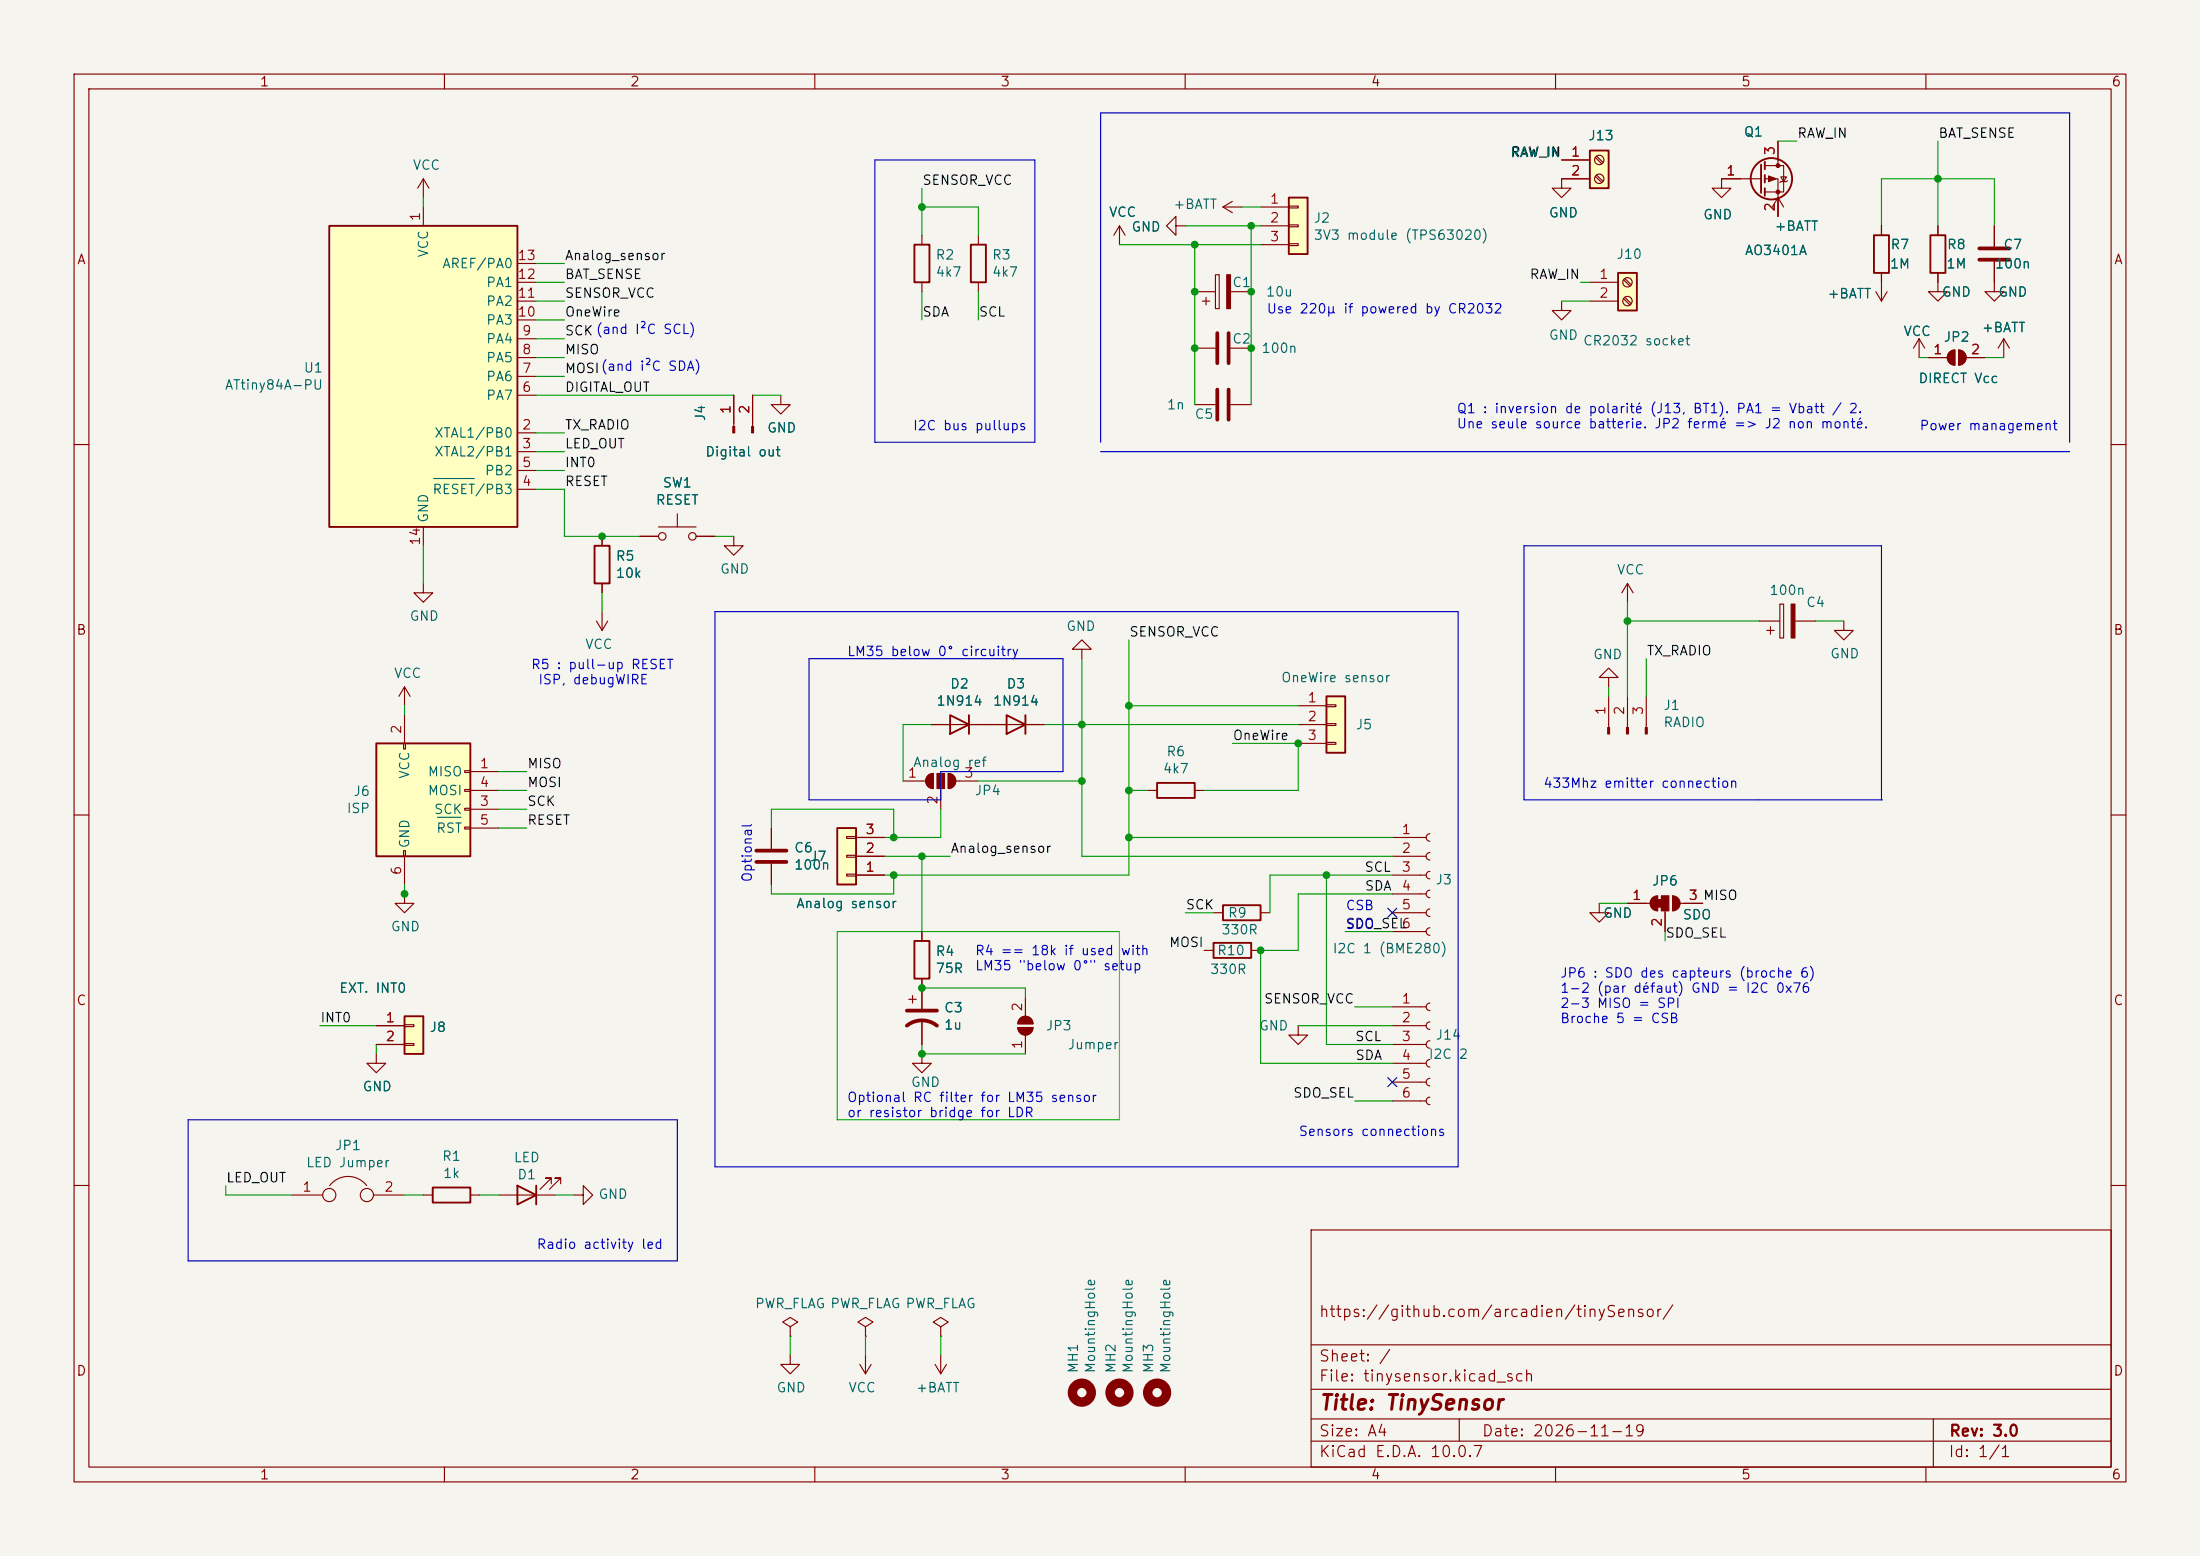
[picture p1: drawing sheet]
<svg xmlns="http://www.w3.org/2000/svg" width="297mm" height="210mm" viewBox="0 0 297 210" stroke-linecap="round" stroke-linejoin="round" font-family="sans-serif">
<path d="M0 0h297v210h-297z" fill="#f5f4ef" stroke="#f5f4ef" stroke-width=".14"/>
<g fill="none" stroke="#840000" stroke-width=".15">
<path d="M10 10h277v190h-277zM12 12h273v186h-273zM60 10v2M110 10v2M160 10v2M210 10v2M260 10v2M10 60h2M285 60h2M237.5 83.8h2.8M238.5 85.1h1M239 84.6v1"/>
<path d="M240.3 81.5h.5v4.6h-.5zM242.3 83.8h2.8M248.9 83.8v1.3h1.3l-1.3 1.3-1.3-1.3h1.3M10 110h2M285 110h2M219.7 121.9h3.1M223.8 120.9v2M224.8 122.9v2.8M225.8 120.9v2M226.8 121.9h3.1M10 160h2M127 179.1l1-.7-1-.6-1 .6 1 .7v1.2"/>
<path d="M177 166h108v32h-108zM285 160h2M60 198v2M110 198v2M126.2 184.2l.8 1.2M127 180.3h.1M127 182.9v2.5M127.8 184.2l-.8 1.2M160 198v2M177 194.5h108M177 191.5h108M177 187.5h108"/>
<path d="M177 181.5h108M197 191.5v3M210 198v2M260 198v2M261 191.5v6.5"/>
</g>
<g fill="#840000" stroke="#840000" stroke-width=".15">
<path d="M223.8 121.4h.5v1h-.5z"/>
<path d="M223.1 121.2l.3-.2 .4-.1v2a1.02 1.02 0 0 1-1-.6 1.02 1.02 0 0 1 .3-1.1z"/>
<path d="M224.3 120.9h1v2h-1z"/>
<path d="M225.8 120.9a1.02 1.02 0 0 1 1 1 1.02 1.02 0 0 1-1 1z"/>
<path d="M241.8 81.5h.5v4.6h-.5z"/>
</g>
<g fill="none" stroke="#840000" stroke-width="1.3">
<circle cx="146" cy="188" r="1.27"/>
<circle cx="151.1" cy="188" r="1.27"/>
<circle cx="156.2" cy="188" r="1.27"/>
</g>
<path d="M218.4 36.8h2.6v5.1h-2.6z" fill="#ffffc2"/>
<path d="M123.4 33h2.1v5.1h-2.1zM131.1 33h2v5.1h-2zM218.4 36.8h2.6v5.1h-2.6zM253 31.8h2v5h-2zM260.6 31.8h2v5h-2z" fill="none" stroke="#840000" stroke-width=".25"/>
<g fill="none" stroke="#840000" stroke-width=".15">
<path d="M57.1 24.1l-.7 1.3M57.1 24.1l.8 1.3M57.1 24.1v2.6M124.5 31.8v1.2M124.5 38.1v1.3M132.1 31.8v1.2M132.1 38.1v1.3M210.8 24.1v1.3h1.3l-1.3 1.3-1.3-1.3h1.3M214.6 38.1h3.8M219.2 37.8l.8 .8M219.4 37.6l.8 .8M232.4 24.1v1.3h1.3l-1.3 1.3-1.3-1.3h1.3"/>
<path d="M240 26.7l-.7 1.2M240 26.7l.8 1.2M240 26.7v2.5M253.2 39.4l.8 1.2M254 30.5v1.3M254 36.8v3.8M254.8 39.4l-.8 1.2M261.6 36.8v2.6h1.3l-1.3 1.2-1.3-1.2h1.3M261.6 30.5v1.3M210.8 40.6v1.3h1.3l-1.3 1.3-1.3-1.3h1.3M214.6 40.6h3.8M219.2 40.3l.8 .8"/>
<path d="M219.4 40.1l.8 .9M270.5 45.7l-.8 1.3M270.5 45.7l.8 1.3M270.5 45.7v2.6M86.4 72.4h2.5M88.9 71.1h5.1M91.4 69.3v1.8M94 72.4h2.5M217.2 91.4h1.2l-1.2-1.2-1.3 1.2h1.3v1.3M217.2 94v4.2M219.7 94v4.2M222.2 94v4.2"/>
<path d="M104.1 111.8v2.8M104.1 116.6v2.8M122.7 134.9h1M123.2 134.4v1M124.5 133.4v2.7M124.5 137.7v3.3M137.4 138.7h2a1.02 1.02 0 0 1-1 1 1.02 1.02 0 0 1-1-1zM137.7 137.5a1.02 1.02 0 0 1 1.1-.3 1.02 1.02 0 0 1 .6 1h-2l.1-.4zM138.4 134.6v2.6M138.4 139.7v2.5M215.9 121.9v1.3h1.3l-1.3 1.3-1.3-1.3h1.3M124.5 142.2v1.3h1.2l-1.2 1.3-1.3-1.3h1.3"/>
<path d="M116.1 184.2l.7 1.2M116.8 182.9v2.5M117.6 184.2l-.8 1.2"/>
<circle cx="219.7" cy="38.1" r=".63"/>
<circle cx="219.7" cy="40.6" r=".63"/>
<circle cx="89.4" cy="72.4" r=".51"/>
<circle cx="93.5" cy="72.4" r=".51"/>
</g>
<g fill="#840000" stroke="#840000" stroke-width=".15">
<path d="M217 98.2h.3v.9h-.3z"/>
<path d="M219.6 98.2h.2v.9h-.2z"/>
<path d="M222.1 98.2h.3v.9h-.3z"/>
<path d="M137.4 138.7h2a1.02 1.02 0 0 1-1 1 1.02 1.02 0 0 1-1-1z"/>
<path d="M137.7 137.5a1.02 1.02 0 0 1 1.1-.3 1.02 1.02 0 0 1 .6 1h-2l.1-.4z"/>
</g>
<path d="M102.1 116.3h4.1M102.1 114.8h4.1M122.4 138.4a3.3 3.3 0 0 1 4.1 0M122.4 136.4h4.1" fill="none" stroke="#840000" stroke-width=".51"/>
<path d="M113 111.8h2.6v7.6h-2.6z" fill="#ffffc2"/>
<path d="M113 111.8h2.6v7.6h-2.6zM123.4 127h2.1v5.1h-2.1z" fill="none" stroke="#840000" stroke-width=".25"/>
<g fill="none" stroke="#840000" stroke-width=".15">
<path d="M269.2 35.3v4.1h1.3l-1.3 1.2-1.2-1.2h1.2M269.2 30.5v2.8M259.1 45.7l-.8 1.3M259.1 45.7l.7 1.3M259.1 45.7v2.6M260.3 48.3h2.6M263.2 47.5l.4-.2 .3-.1v2.1a1.02 1.02 0 0 1-.9-.7 1.02 1.02 0 0 1 .2-1.1zM264.4 47.2a1.02 1.02 0 0 1 1 1.1 1.02 1.02 0 0 1-1 1zM265.4 48.3h2.6M99.1 72.4v1.3h1.2l-1.2 1.2-1.3-1.2h1.3M219.7 78.7l-.8 1.3M219.7 78.7l.8 1.3"/>
<path d="M219.7 78.7v2.6M114.3 118h1.3v.2h-1.3zM114.3 115.4h1.3v.3h-1.3zM114.3 112.9h1.3v.3h-1.3zM115.6 118.1h3.8M115.6 115.6h3.8M115.6 113h3.8M54.6 120.7v1.2h1.3l-1.3 1.3-1.3-1.3h1.3M124.5 125.7v1.3M124.5 132.1v1.3M106.7 179.1l1-.7-1-.6-1 .6 1 .7v1.2M116.8 179.1l1.1-.7-1.1-.6-1 .6 1 .7v1.2"/>
<path d="M106.7 182.9v1.3h1.2l-1.2 1.2-1.3-1.2h1.3M106.7 180.3h.1M116.8 180.3h.1"/>
</g>
<path d="M267.2 33.5h4.1M267.2 35.1h4.1" fill="none" stroke="#840000" stroke-width=".51"/>
<g fill="#840000" stroke="#840000" stroke-width=".15">
<path d="M263.2 47.5l.4-.2 .3-.1v2.1a1.02 1.02 0 0 1-.9-.7 1.02 1.02 0 0 1 .2-1.1z"/>
<path d="M264.4 47.2a1.02 1.02 0 0 1 1 1.1 1.02 1.02 0 0 1-1 1z"/>
</g>
<path d="M214.6 20.3h2.6v5.1h-2.6z" fill="#ffffc2"/>
<g fill="none" stroke="#840000" stroke-width=".25">
<path d="M214.6 20.3h2.6v5.1h-2.6zM237.7 22.2v3.8M238.3 21.8v1.1M238.3 23.6v1M238.3 25.4v1M69.8 160l2.6 1.3-2.6 1.3zM72.4 160v2.6"/>
<circle cx="239.1" cy="24.1" r="2.79"/>
</g>
<g fill="none" stroke="#840000" stroke-width=".15">
<path d="M240 19.1v3.3M165.1 27.9l1.3 .8M165.1 27.9h2.5M166.4 27.2l-1.3 .7M210.8 21.6h3.8M210.8 24.1h3.8M215.4 21.3l.8 .8M215.4 23.8l.8 .8M215.5 21.1l.9 .8M215.5 23.6l.9 .9M232.4 24.1h5.3M238.3 22.4h2.5v3.5h-2.5"/>
<path d="M238.3 24.1h1.7v5.1M240.4 23.9h.8l-.4 .6zM241.3 24.4l-.1 .1h-.8l-.1 .1M121.9 105.4h3.1M125.3 104.7l.3-.2 .4-.1v2a1.02 1.02 0 0 1-.9-.6 1.02 1.02 0 0 1 .2-1.1zM127 106.4v2.8M128 104.4a1.02 1.02 0 0 1 1 1 1.02 1.02 0 0 1-1 1zM129 105.4h3.1M74.4 159.8v-.8h-.7h.7l-1.5 1.5M75.7 159.8v-.8h-.8h.8l-1.5 1.5M67.3 161.3h7.6M77.5 161.3h1.2v-1.3l1.3 1.3-1.3 1.3v-1.3"/>
<circle cx="215.9" cy="21.6" r=".63"/>
<circle cx="215.9" cy="24.1" r=".63"/>
</g>
<g fill="#840000" stroke="#840000" stroke-width=".15">
<path d="M125.3 104.7l.3-.2 .4-.1v2a1.02 1.02 0 0 1-.9-.6 1.02 1.02 0 0 1 .2-1.1z"/>
<path d="M126.5 104.4h1v2h-1z"/>
<path d="M128 104.4a1.02 1.02 0 0 1 1 1 1.02 1.02 0 0 1-1 1z"/>
<path d="M238.8 23.7l1 .4-1 .4z"/>
<circle cx="240" cy="22.4" r=".25"/>
<circle cx="240" cy="25.9" r=".25"/>
</g>
<path d="M174 26.7h2.5v7.6h-2.5z" fill="#ffffc2"/>
<path d="M174 26.7h2.5v7.6h-2.5zM58.4 160.3h5.1v2h-5.1z" fill="none" stroke="#840000" stroke-width=".25"/>
<path d="M151.1 30.5l-.7 1.3M151.1 30.5l.8 1.3M151.1 30.5v2.5M158.7 30.5v-1.3l-1.2 1.3 1.2 1.3v-1.3h1.3M170.2 27.9h3.8M170.2 30.5h3.8M170.2 33h3.8M174 27.8h1.3v.3h-1.3zM174 30.4h1.3v.2h-1.3zM174 32.9h1.3v.2h-1.3zM57.1 161.3h1.3M63.5 161.3h1.3" fill="none" stroke="#840000" stroke-width=".15"/>
<path d="M54.6 137.2h2.5v5h-2.5z" fill="#ffffc2"/>
<path d="M80.3 73.7h2v5h-2zM156.2 105.7h5.1v2h-5.1zM54.6 137.2h2.5v5h-2.5z" fill="none" stroke="#840000" stroke-width=".25"/>
<g fill="none" stroke="#840000" stroke-width=".15">
<path d="M161.3 39.4h2.8M164.1 37.1h.5v4.6h-.5zM166.1 39.4h2.8M161.3 47h2.8M161.3 54.6h2.8M162.3 40.6h1M162.8 40.1v1M166.1 47h2.8M166.1 54.6h2.8M81.3 72.4v1.3M81.3 78.7v1.3M146 87.6h1.3l-1.3-1.2-1.2 1.2h1.2v1.3"/>
<path d="M154.9 106.7h1.3M161.3 106.7h1.3M188 113h4.5M188 115.6h4.5M188 118.1h4.5M193 112.5a.51 .51 0 0 0-.5 .5 .51 .51 0 0 0 .5 .5M193 115.1a.51 .51 0 0 0-.5 .5 .51 .51 0 0 0 .5 .5M193 117.6a.51 .51 0 0 0-.5 .5 .51 .51 0 0 0 .5 .5M50.8 138.4h3.8M54.6 138.3h1.3v.3h-1.3zM175.3 138.4v1.3h1.2l-1.2 1.3-1.3-1.3h1.3M188 138.4h4.5"/>
<path d="M188 120.7h4.5M188 123.2h4.5M188 125.7h4.5M188 135.9h4.5M193 120.1a.51 .51 0 0 0-.5 .6 .51 .51 0 0 0 .5 .5M193 122.7a.51 .51 0 0 0-.5 .5 .51 .51 0 0 0 .5 .5M193 125.2a.51 .51 0 0 0-.5 .5 .51 .51 0 0 0 .5 .5M193 135.4a.51 .51 0 0 0-.5 .5 .51 .51 0 0 0 .5 .5M193 137.9a.51 .51 0 0 0-.5 .5 .51 .51 0 0 0 .5 .5M50.8 142.2v1.3h1.3l-1.3 1.3-1.3-1.3h1.3M50.8 141h3.8M54.6 140.8h1.3v.3h-1.3z"/>
<path d="M188 141h4.5M188 143.5h4.5M188 146.1h4.5M188 148.6h4.5M193 140.5a.51 .51 0 0 0-.5 .5 .51 .51 0 0 0 .5 .5M193 143a.51 .51 0 0 0-.5 .5 .51 .51 0 0 0 .5 .5M193 145.5a.51 .51 0 0 0-.5 .6 .51 .51 0 0 0 .5 .5M193 148.1a.51 .51 0 0 0-.5 .5 .51 .51 0 0 0 .5 .5M39.4 161.3h4.2M44.5 160a3.1 3.1 0 0 1 5 0M50.4 161.3h4.2"/>
<circle cx="44.4" cy="161.3" r=".89"/>
<circle cx="49.5" cy="161.3" r=".89"/>
</g>
<path d="M164.3 45v4M164.3 52.6v4M165.9 45v4M165.9 52.6v4" fill="none" stroke="#840000" stroke-width=".51"/>
<path d="M165.6 37.1h.5v4.6h-.5z" fill="#840000" stroke="#840000" stroke-width=".15"/>
<path d="M44.4 30.5h25.4v40.6h-25.4z" fill="#ffffc2"/>
<path d="M44.4 30.5h25.4v40.6h-25.4zM135.9 96.5l2.5 1.3-2.5 1.3zM138.4 96.5v2.6M163.8 127.3h5.1v2h-5.1zM165.1 122.2h5.1v2h-5.1z" fill="none" stroke="#840000" stroke-width=".25"/>
<g fill="none" stroke="#840000" stroke-width=".15">
<path d="M57.1 27.9v2.6M69.8 38.1h2.6M69.8 35.6h2.6M69.8 58.4h2.6M69.8 53.3h2.6M69.8 50.8h2.6M69.8 48.3h2.6M69.8 45.7h2.6M69.8 43.2h2.6M69.8 40.6h2.6M99.1 53.3v4.3M101.6 53.3v4.3"/>
<path d="M105.4 53.3v1.3h1.3l-1.3 1.3-1.3-1.3h1.3M57.1 71.1v2.6M69.8 61h2.6M69.8 66h2.6M69.8 63.5h2.6M133.3 97.8h7.7M162.6 128.3h1.2M163.8 123.2h1.3M168.9 128.3h1.3M170.2 123.2h1.2"/>
</g>
<path d="M58.5 64.6h5.5" fill="none" stroke="#006464" stroke-width=".15"/>
<g fill="#840000" stroke="#840000" stroke-width=".15">
<path d="M98.9 57.6h.3v.8h-.3z"/>
<path d="M101.5 57.6h.2v.8h-.2z"/>
</g>
<path d="M179.1 94h2.5v7.6h-2.5z" fill="#ffffc2"/>
<path d="M128.3 96.5l2.5 1.3-2.5 1.3zM130.8 96.5v2.6M179.1 94h2.5v7.6h-2.5z" fill="none" stroke="#840000" stroke-width=".25"/>
<g fill="none" stroke="#840000" stroke-width=".15">
<path d="M57.1 78.7v1.3h1.3l-1.3 1.3-1.2-1.3h1.2M54.6 92.7l-.8 1.3M54.6 92.7l.8 1.3M54.6 92.7v2.6M80.5 83.8l.8 1.3M81.3 82.6v2.5M82 83.8l-.7 1.3M125.7 97.8h7.6M175.3 95.3h3.8M175.3 97.8h3.8M179.1 95.1h1.2v.3h-1.2zM179.1 97.7h1.2v.2h-1.2z"/>
<path d="M175.3 100.3h3.8M179.1 100.2h1.2v.3h-1.2z"/>
</g>
<path d="M50.8 100.3h12.7v15.3h-12.7z" fill="#ffffc2"/>
<g fill="none" stroke="#840000" stroke-width=".15">
<path d="M240 19.1v2.5M210.8 24.1h3.8M210.8 21.6h3.8M232.4 24.1h2.5M240 26.7v2.5M254 30.5v1.3M254 36.8v1.3M261.6 30.5v1.3M261.6 36.8v1.3M269.2 30.5v2.8M269.2 35.3v2.8M99.1 53.3v3.9"/>
<path d="M101.6 53.3v3.9M260.3 48.3h2.6M265.4 48.3h2.6M81.3 72.4v1.3M81.3 78.7v1.3M86.4 72.4h2.5M94 72.4h2.5M54.6 96.5v3.8M125.7 97.8h2.6M130.8 97.8h5.1M138.4 97.8h2.6M54.5 100.3h.2v.8h-.2z"/>
<path d="M54.5 114.8h.2v.8h-.2zM54.6 115.6v3.8M62.7 104h.8v.3h-.8zM62.7 106.6h.8v.2h-.8zM62.7 109.1h.8v.2h-.8zM62.7 111.6h.8v.3h-.8zM63.5 104.1h3.8M63.5 109.2h3.8M63.5 106.7h3.8M63.5 111.8h3.8M104.1 111.8v2.8M104.1 116.6v2.8"/>
<path d="M115.6 118.1h3.8M115.6 115.6h3.8M115.6 113h3.8M50.8 138.4h3.8M124.5 125.7v1.3M124.5 132.1v4M124.5 137.7v3.3M219.7 121.9h2.5M224.8 123.2v2.5M227.3 121.9h2.6M50.8 141h3.8"/>
</g>
<path d="M50.8 100.3h12.7v15.3h-12.7z" fill="none" stroke="#840000" stroke-width=".25"/>
<path d="M59.1 110.3h3.2" fill="none" stroke="#006464" stroke-width=".15"/>
<path d="M118.1 21.6h21.6v38.1h-21.6zM148.6 59.7v-44.5h130.8v44.5M148.6 61h130.8M205.7 73.7h48.3v34.3h-48.3zM96.5 82.6h100.3v74.9h-100.3zM109.2 88.9h34.3v15.2h-16.5v3.9h-17.8zM254 108h.1M25.4 151.1h66v19.1h-66z" fill="none" stroke="#0000c2" stroke-width=".15"/>
<path d="M147.3 125.7h-34.3v25.4h38.1" fill="none" stroke="#00c200" stroke-width=".15"/>
<path d="M147.3 125.7h3.8" fill="none" stroke="#07c200" stroke-width=".15"/>
<path d="M151.1 125.7v25.4" fill="none" stroke="#72c200" stroke-width=".15"/>
<g fill="none" stroke="#009600" stroke-width=".15">
<path d="M240 19.1h2.6M261.6 19.1v11.4M57.1 26.7v1.2M72.4 35.6h3.8M72.4 38.1h3.8M124.5 25.4v6.4M124.5 39.4v3.8M124.5 27.9h7.6v3.9M132.1 39.4v3.8M151.1 33h19.1M160 30.5h10.2M161.3 33v21.6"/>
<path d="M167.6 27.9h2.6M168.9 30.5v24.1M213.4 38.1h1.2M254 30.5v-6.4h15.2v6.4M72.4 48.3h3.8M72.4 43.2h3.8M72.4 40.6h3.8M72.4 58.4h3.8M72.4 50.8h3.8M72.4 45.7h3.8M72.4 53.3h26.7M101.6 53.3h3.8"/>
<path d="M210.8 40.6h3.8M259.1 48.3h1.2M268 48.3h2.5M57.1 73.7v5M72.4 61h3.8M72.4 63.5h3.8M72.4 66h3.8v6.4h10.2M96.5 72.4h2.6M54.6 95.3v1.2M81.3 80v2.6M125.7 97.8h-3.8v7.6M141 97.8h34.3"/>
<path d="M146 88.9v26.7h42M152.4 86.4v31.7h-33M152.4 95.3h22.9M217.2 92.7v1.3M219.7 83.8h17.8M219.7 81.3v12.7M222.2 88.9v5.1M245.1 83.8h3.8M54.6 119.4v1.3M67.3 106.7h3.8M67.3 111.8h3.8M67.3 104.1h3.8"/>
<path d="M67.3 109.2h3.8M104.1 111.8v-2.6h16.5v3.8M119.4 115.6h8.9M120.6 118.1v2.6h-16.5v-1.3M124.5 115.6v10.1M127 109.2v3.8h-7.6M132.1 105.4h13.9M152.4 106.7h2.5M152.4 113h35.6M166.4 100.3h8.9v6.4h-12.7M179.1 118.1v22.9h8.9M188 118.1h-16.6v5.1"/>
<path d="M43.2 138.4h7.6M124.5 133.4h13.9v1.2M160 123.2h3.8M175.3 138.4h12.7M181.6 125.7h6.4M182.9 135.9h5.1M188 120.7h-12.7v7.6h-5.1v15.2h17.8M215.9 121.9h3.8M224.8 125.7v1.3M50.8 141v1.2M124.5 141v1.2h13.9M182.9 148.6h5.1"/>
<path d="M30.5 160v1.3h8.9M54.6 161.3h2.5M64.8 161.3h2.5M74.9 161.3h2.6M106.7 180.3v2.6M116.8 180.3v2.6M127 180.3v2.6"/>
</g>
<path d="M187.4 122.6l1.2 1.2M188.6 122.6l-1.2 1.2M187.4 145.4l1.2 1.3M188.6 145.4l-1.2 1.3" fill="none" stroke="#000084" stroke-width=".15"/>
<g fill="#009600" stroke="#009600" stroke-width=".14">
<circle cx="261.6" cy="24.1" r=".46"/>
<circle cx="179.1" cy="118.1" r=".46"/>
<circle cx="170.2" cy="128.3" r=".46"/>
<circle cx="161.3" cy="39.4" r=".46"/>
<circle cx="161.3" cy="47" r=".46"/>
<circle cx="168.9" cy="30.5" r=".46"/>
<circle cx="161.3" cy="33" r=".46"/>
<circle cx="168.9" cy="39.4" r=".46"/>
<circle cx="168.9" cy="47" r=".46"/>
<circle cx="175.3" cy="100.3" r=".46"/>
<circle cx="219.7" cy="83.8" r=".46"/>
<circle cx="81.3" cy="72.4" r=".46"/>
<circle cx="152.4" cy="113" r=".46"/>
<circle cx="146" cy="105.4" r=".46"/>
<circle cx="152.4" cy="95.3" r=".46"/>
<circle cx="152.4" cy="106.7" r=".46"/>
<circle cx="146" cy="97.8" r=".46"/>
<circle cx="54.6" cy="120.7" r=".46"/>
<circle cx="124.5" cy="27.9" r=".46"/>
<circle cx="124.5" cy="133.4" r=".46"/>
<circle cx="120.6" cy="113" r=".46"/>
<circle cx="124.5" cy="142.2" r=".46"/>
<circle cx="120.6" cy="118.1" r=".46"/>
<circle cx="124.5" cy="115.6" r=".46"/>
</g>
<text font-size="2" fill="#840000" x="178" y="190.8">Title: TinySensor</text>
<g font-size="1.5" fill="#840000">
<text x="178" y="178.1">https://github.com/arcadien/tinySensor/</text>
<text x="178" y="184.1">Sheet: /</text>
<text x="178" y="186.8">File: tinysensor.kicad_sch</text>
<text x="178" y="197">KiCad E.D.A. 10.0.7</text>
<text x="178" y="194.2">Size: A4</text>
<text x="200" y="194.2">Date: 2026-11-19</text>
<text x="263" y="197">Id: 1/1</text>
<text x="263" y="194.2">Rev: 3.0</text>
</g>
<g font-size="1.3" fill="#840000">
<text x="35" y="12">1</text>
<text x="85" y="12">2</text>
<text x="135" y="12">3</text>
<text x="185" y="12">4</text>
<text x="235" y="12">5</text>
<text x="285" y="12">6</text>
<text x="10.3" y="36">A</text>
<text x="285.3" y="36">A</text>
<text x="10.2" y="86">B</text>
<text x="285.2" y="86">B</text>
<text x="10.2" y="136">C</text>
<text x="285.2" y="136">C</text>
<text x="10.2" y="186">D</text>
<text x="285.2" y="186">D</text>
<text x="35" y="200">1</text>
<text x="85" y="200">2</text>
<text x="135" y="200">3</text>
<text x="185" y="200">4</text>
<text x="235" y="200">5</text>
<text x="285" y="200">6</text>
</g>
<g font-size="1.3" fill="#006464">
<text x="55.6" y="23.2">VCC</text>
<text x="203.8" y="21.5">RAW IN</text>
<text x="214.3" y="19.3">J13</text>
<text x="235.3" y="18.7">Q1</text>
<text x="149.6" y="29.6">VCC</text>
<text x="158.3" y="28.5">+BATT</text>
<text x="209" y="29.7">GND</text>
<text x="229.8" y="29.9">GND</text>
<text x="58.1" y="34.8" transform="rotate(-90 58.1 34.8)">VCC</text>
<text x="126.2" y="35.4">R2</text>
<text x="133.8" y="35.4">R3</text>
<text x="152.7" y="31.6">GND</text>
<text x="177.3" y="30.4">J2</text>
<text x="177.3" y="32.7">3V3 module (TPS63020)</text>
<text x="218.1" y="35.3">J10</text>
<text x="235.5" y="34.7">AO3401A</text>
<text x="239.5" y="31.5">+BATT</text>
<text x="255.1" y="34">R7</text>
<text x="262.8" y="34">R8</text>
<text x="270.4" y="34">C7</text>
<text x="59.6" y="36.5">AREF/PA0</text>
<text x="65.5" y="41.6">PA2</text>
<text x="65.5" y="39.1">PA1</text>
<text x="126.2" y="37.7">4k7</text>
<text x="133.8" y="37.7">4k7</text>
<text x="166.3" y="39.1">C1</text>
<text x="170.8" y="40.3">10u</text>
<text x="246.6" y="40.6">+BATT</text>
<text x="255" y="36.6">1M</text>
<text x="262.1" y="40.4">GND</text>
<text x="262.7" y="36.6">1M</text>
<text x="269.2" y="36.6">100n</text>
<text x="269.7" y="40.4">GND</text>
<text x="65.5" y="46.7">PA4</text>
<text x="65.5" y="44.1">PA3</text>
<text x="166.3" y="46.7">C2</text>
<text x="170.2" y="48">100n</text>
<text x="209" y="46.2">GND</text>
<text x="213.6" y="46.9">CR2032 socket</text>
<text x="256.9" y="45.7">VCC</text>
<text x="262.3" y="46.4">JP2</text>
<text x="267.4" y="45.2">+BATT</text>
<text x="30.3" y="52.9">ATtiny84A-PU</text>
<text x="40.9" y="50.6">U1</text>
<text x="65.5" y="51.8">PA6</text>
<text x="65.5" y="49.2">PA5</text>
<text x="258.9" y="52">DIRECT Vcc</text>
<text x="58.5" y="59.4">XTAL1/PB0</text>
<text x="65.5" y="54.3">PA7</text>
<text x="95.5" y="56.9" transform="rotate(-90 95.5 56.9)">J4</text>
<text x="103.5" y="58.7">GND</text>
<text x="157.4" y="55.6">1n</text>
<text x="161.2" y="56.8">C5</text>
<text x="58.5" y="61.9">XTAL2/PB1</text>
<text x="65.4" y="64.5">PB2</text>
<text x="95.1" y="61.9">Digital out</text>
<text x="58.1" y="70.6" transform="rotate(-90 58.1 70.6)">GND</text>
<text x="58.3" y="67">RESET/PB3</text>
<text x="88.4" y="68.4">RESET</text>
<text x="89.4" y="66.1">SW1</text>
<text x="83" y="76">R5</text>
<text x="97.1" y="77.7">GND</text>
<text x="218.2" y="77.8">VCC</text>
<text x="83" y="78.3">10k</text>
<text x="238.8" y="80.6">100n</text>
<text x="243.7" y="82.2">C4</text>
<text x="55.2" y="84.1">GND</text>
<text x="78.9" y="87.9">VCC</text>
<text x="143.9" y="85.5">GND</text>
<text x="215" y="89.3">GND</text>
<text x="247" y="89.2">GND</text>
<text x="53.1" y="91.8">VCC</text>
<text x="126.3" y="95.6">1N914</text>
<text x="128.2" y="93.2">D2</text>
<text x="133.9" y="95.6">1N914</text>
<text x="135.8" y="93.2">D3</text>
<text x="172.9" y="92.4">OneWire sensor</text>
<text x="182.9" y="98.8">J5</text>
<text x="224.5" y="96.1">J1</text>
<text x="224.5" y="98.4">RADIO</text>
<text x="47.6" y="107.7">J6</text>
<text x="55.6" y="105.2" transform="rotate(-90 55.6 105.2)">VCC</text>
<text x="57.7" y="105.1">MISO</text>
<text x="57.7" y="107.6">MOSI</text>
<text x="123.2" y="103.8">Analog ref</text>
<text x="131.5" y="107.6">JP4</text>
<text x="156.9" y="104.7">4k7</text>
<text x="157.4" y="102.4">R6</text>
<text x="46.7" y="110.1">ISP</text>
<text x="58.5" y="110.2">SCK</text>
<text x="58.8" y="112.7">RST</text>
<text x="55.6" y="114.6" transform="rotate(-90 55.6 114.6)">GND</text>
<text x="107.1" y="115.4">C6</text>
<text x="107.1" y="117.7">100n</text>
<text x="109.3" y="116.5">J7</text>
<text x="193.7" y="119.7">J3</text>
<text x="222.9" y="119.8">JP6</text>
<text x="107.4" y="122.9">Analog sensor</text>
<text x="165.7" y="124.2">R9</text>
<text x="216.3" y="124.2">GND</text>
<text x="227.1" y="124.4">SDO</text>
<text x="52.7" y="126">GND</text>
<text x="126.2" y="129.3">R4</text>
<text x="126.2" y="131.6">75R</text>
<text x="163.3" y="131.8">330R</text>
<text x="164.2" y="129.2">R10</text>
<text x="164.8" y="126.4">330R</text>
<text x="179.8" y="129">I2C 1 (BME280)</text>
<text x="45.7" y="134.3">EXT. INT0</text>
<text x="127.4" y="137">C3</text>
<text x="57.9" y="139.6">J8</text>
<text x="127.4" y="139.3">1u</text>
<text x="141.1" y="139.4">JP3</text>
<text x="144.1" y="141.9">Jumper</text>
<text x="169.9" y="139.4">GND</text>
<text x="192.8" y="143.2">I2C 2</text>
<text x="193.7" y="140.6">J14</text>
<text x="48.9" y="147.6">GND</text>
<text x="122.9" y="147">GND</text>
<text x="45.1" y="155.5">JP1</text>
<text x="41.2" y="157.9">LED Jumper</text>
<text x="59.6" y="157">R1</text>
<text x="59.7" y="159.3">1k</text>
<text x="69.3" y="157.2">LED</text>
<text x="69.8" y="159.5">D1</text>
<text x="80.7" y="162.1">GND</text>
<text x="101.8" y="176.9">PWR_FLAG PWR_FLAG PWR_FLAG</text>
<text x="145.8" y="185.4" transform="rotate(-90 145.8 185.4)">MH1</text>
<text x="148.2" y="185.4" transform="rotate(-90 148.2 185.4)">MountingHole</text>
<text x="150.9" y="185.4" transform="rotate(-90 150.9 185.4)">MH2</text>
<text x="153.2" y="185.4" transform="rotate(-90 153.2 185.4)">MountingHole</text>
<text x="156" y="185.4" transform="rotate(-90 156 185.4)">MH3</text>
<text x="158.3" y="185.4" transform="rotate(-90 158.3 185.4)">MountingHole</text>
<text x="104.7" y="188.2">GND</text>
<text x="114.4" y="188.2">VCC</text>
<text x="123.6" y="188.2">+BATT</text>
</g>
<g font-size="1.3" fill="#0f0f0f">
<text x="203.9" y="21.5">RAW_IN</text>
<text x="242.5" y="18.9">RAW_IN</text>
<text x="261.6" y="18.9">BAT_SENSE</text>
<text x="124.4" y="25.3">SENSOR_VCC</text>
<text x="76.2" y="35.4">Analog_sensor</text>
<text x="76.2" y="40.5">SENSOR_VCC</text>
<text x="76.2" y="38">BAT_SENSE</text>
<text x="206.4" y="38">RAW_IN</text>
<text x="76.2" y="45.6">SCK (and I²C SCL)</text>
<text x="76.2" y="43.1">OneWire</text>
<text x="124.4" y="43.1">SDA</text>
<text x="132.1" y="43.1">SCL</text>
<text x="76.2" y="53.2">DIGITAL_OUT</text>
<text x="76.2" y="48.1">MISO</text>
<text x="76.2" y="50.7">MOSI(and i²C SDA)</text>
<text x="76.2" y="58.3">TX_RADIO</text>
<text x="76.2" y="65.9">RESET</text>
<text x="76.2" y="60.8">LED_OUT</text>
<text x="76.2" y="63.4">INT0</text>
<text x="152.4" y="86.2">SENSOR_VCC</text>
<text x="222.2" y="88.8">TX_RADIO</text>
<text x="166.3" y="100.2">OneWire</text>
<text x="71.1" y="104">MISO</text>
<text x="71.1" y="106.6">MOSI</text>
<text x="71.1" y="111.6">RESET</text>
<text x="71.1" y="109.1">SCK</text>
<text x="128.2" y="115.4">Analog_sensor</text>
<text x="184.1" y="118">SCL</text>
<text x="160" y="123.1">SCK</text>
<text x="181.6" y="125.6">SDO_SEL</text>
<text x="184.2" y="120.5">SDA</text>
<text x="157.7" y="128.1">MOSI</text>
<text x="224.8" y="126.9">SDO_SEL</text>
<text x="170.6" y="135.8">SENSOR_VCC</text>
<text x="43.2" y="138.3">INT0</text>
<text x="182.9" y="140.8">SCL</text>
<text x="182.9" y="143.4">SDA</text>
<text x="174.5" y="148.5">SDO_SEL</text>
<text x="30.5" y="159.9">LED_OUT</text>
</g>
<g font-size="1.3" fill="#a90000">
<text x="212" y="21.5">1</text>
<text x="212" y="24">2</text>
<text x="232.9" y="24">1</text>
<text x="239.9" y="21.1" transform="rotate(-90 239.9 21.1)">3</text>
<text x="57" y="29.9" transform="rotate(-90 57 29.9)">1</text>
<text x="171.4" y="27.8">1</text>
<text x="239.9" y="28.7" transform="rotate(-90 239.9 28.7)">2</text>
<text x="69.8" y="35.4">13</text>
<text x="171.4" y="30.3">2</text>
<text x="171.4" y="32.9">3</text>
<text x="69.8" y="40.5">11</text>
<text x="69.8" y="38">12</text>
<text x="215.8" y="38">1</text>
<text x="215.8" y="40.5">2</text>
<text x="69.8" y="43">10</text>
<text x="70.4" y="45.6">9</text>
<text x="70.4" y="53.2">6</text>
<text x="70.4" y="50.7">7</text>
<text x="70.4" y="48.1">8</text>
<text x="260.9" y="48.1">1</text>
<text x="266" y="48.1">2</text>
<text x="70.4" y="58.3">2</text>
<text x="98.9" y="56" transform="rotate(-90 98.9 56)">1</text>
<text x="101.5" y="56" transform="rotate(-90 101.5 56)">2</text>
<text x="70.4" y="60.8">3</text>
<text x="70.4" y="65.9">4</text>
<text x="70.4" y="63.4">5</text>
<text x="57" y="73.7" transform="rotate(-90 57 73.7)">14</text>
<text x="176.4" y="95.1">1</text>
<text x="54.5" y="99.2" transform="rotate(-90 54.5 99.2)">2</text>
<text x="176.4" y="97.7">2</text>
<text x="176.4" y="100.2">3</text>
<text x="217" y="96.6" transform="rotate(-90 217 96.6)">1</text>
<text x="219.6" y="96.6" transform="rotate(-90 219.6 96.6)">2</text>
<text x="222.1" y="96.6" transform="rotate(-90 222.1 96.6)">3</text>
<text x="64.7" y="104">1</text>
<text x="64.7" y="106.5">4</text>
<text x="122.5" y="105.3">1</text>
<text x="130.1" y="105.3">3</text>
<text x="64.7" y="109.1">3</text>
<text x="64.7" y="111.6">5</text>
<text x="116.7" y="112.9">3</text>
<text x="126.9" y="108.7" transform="rotate(-90 126.9 108.7)">2</text>
<text x="189.1" y="112.9">1</text>
<text x="54.5" y="118.2" transform="rotate(-90 54.5 118.2)">6</text>
<text x="116.7" y="118">1</text>
<text x="116.7" y="115.4">2</text>
<text x="189.1" y="115.4">2</text>
<text x="189.1" y="118">3</text>
<text x="189.1" y="120.5">4</text>
<text x="189.1" y="123.1">5</text>
<text x="189.1" y="125.6">6</text>
<text x="220.2" y="121.8">1</text>
<text x="224.7" y="125.2" transform="rotate(-90 224.7 125.2)">2</text>
<text x="227.9" y="121.8">3 MISO</text>
<text x="227.9" y="121.8">3</text>
<text x="138.3" y="136.6" transform="rotate(-90 138.3 136.6)">2</text>
<text x="189.1" y="135.8">1</text>
<text x="52" y="138.3">1</text>
<text x="52" y="140.8">2</text>
<text x="138.3" y="141.7" transform="rotate(-90 138.3 141.7)">1</text>
<text x="189.1" y="138.3">2</text>
<text x="189.1" y="140.8">3</text>
<text x="189.1" y="143.4">4</text>
<text x="189.1" y="145.9">5</text>
<text x="189.1" y="148.5">6</text>
<text x="40.7" y="161.2">1</text>
<text x="51.8" y="161.2">2</text>
</g>
<g font-size="1.3" fill="#0000c2">
<text x="170.9" y="42.6">Use 220µ if powered by CR2032</text>
<text x="123.2" y="58.4">I2C bus pullups</text>
<text x="196.6" y="56.1">Q1 : inversion de polarité (J13, BT1). PA1 = Vbatt / 2.</text>
<text x="196.6" y="58.1">Une seule source batterie. JP2 fermé =&gt; J2 non monté.</text>
<text x="259.1" y="58.4">Power management</text>
<text x="114.3" y="88.9">LM35 below 0° circuitry</text>
<text x="71.6" y="90.6">R5 : pull-up RESET</text>
<text x="72.6" y="92.7">ISP, debugWIRE</text>
<text x="208.3" y="106.7">433Mhz emitter connection</text>
<text x="101.8" y="119.2" transform="rotate(-90 101.8 119.2)">Optional</text>
<text x="181.6" y="123.2">CSB</text>
<text x="181.6" y="125.7">SDO</text>
<text x="131.5" y="129.2">R4 == 18k if used</text>
<text x="131.5" y="131.3">LM35 &quot;below 0°&quot; setup</text>
<text x="151.2" y="129.2">with</text>
<text x="210.5" y="132.3">JP6 : SDO des capteurs (broche 6)</text>
<text x="210.5" y="134.3">1-2 (par défaut) GND = I2C 0x76</text>
<text x="210.5" y="136.4">2-3 MISO = SPI</text>
<text x="210.5" y="138.4">Broche 5 = CSB</text>
<text x="114.3" y="149.1">Optional RC filter for LM35 sensor</text>
<text x="114.3" y="151.1">or resistor bridge for LDR</text>
<text x="175.2" y="153.6">Sensors connections</text>
<text x="72.4" y="168.9">Radio activity led</text>
</g>
</svg>
